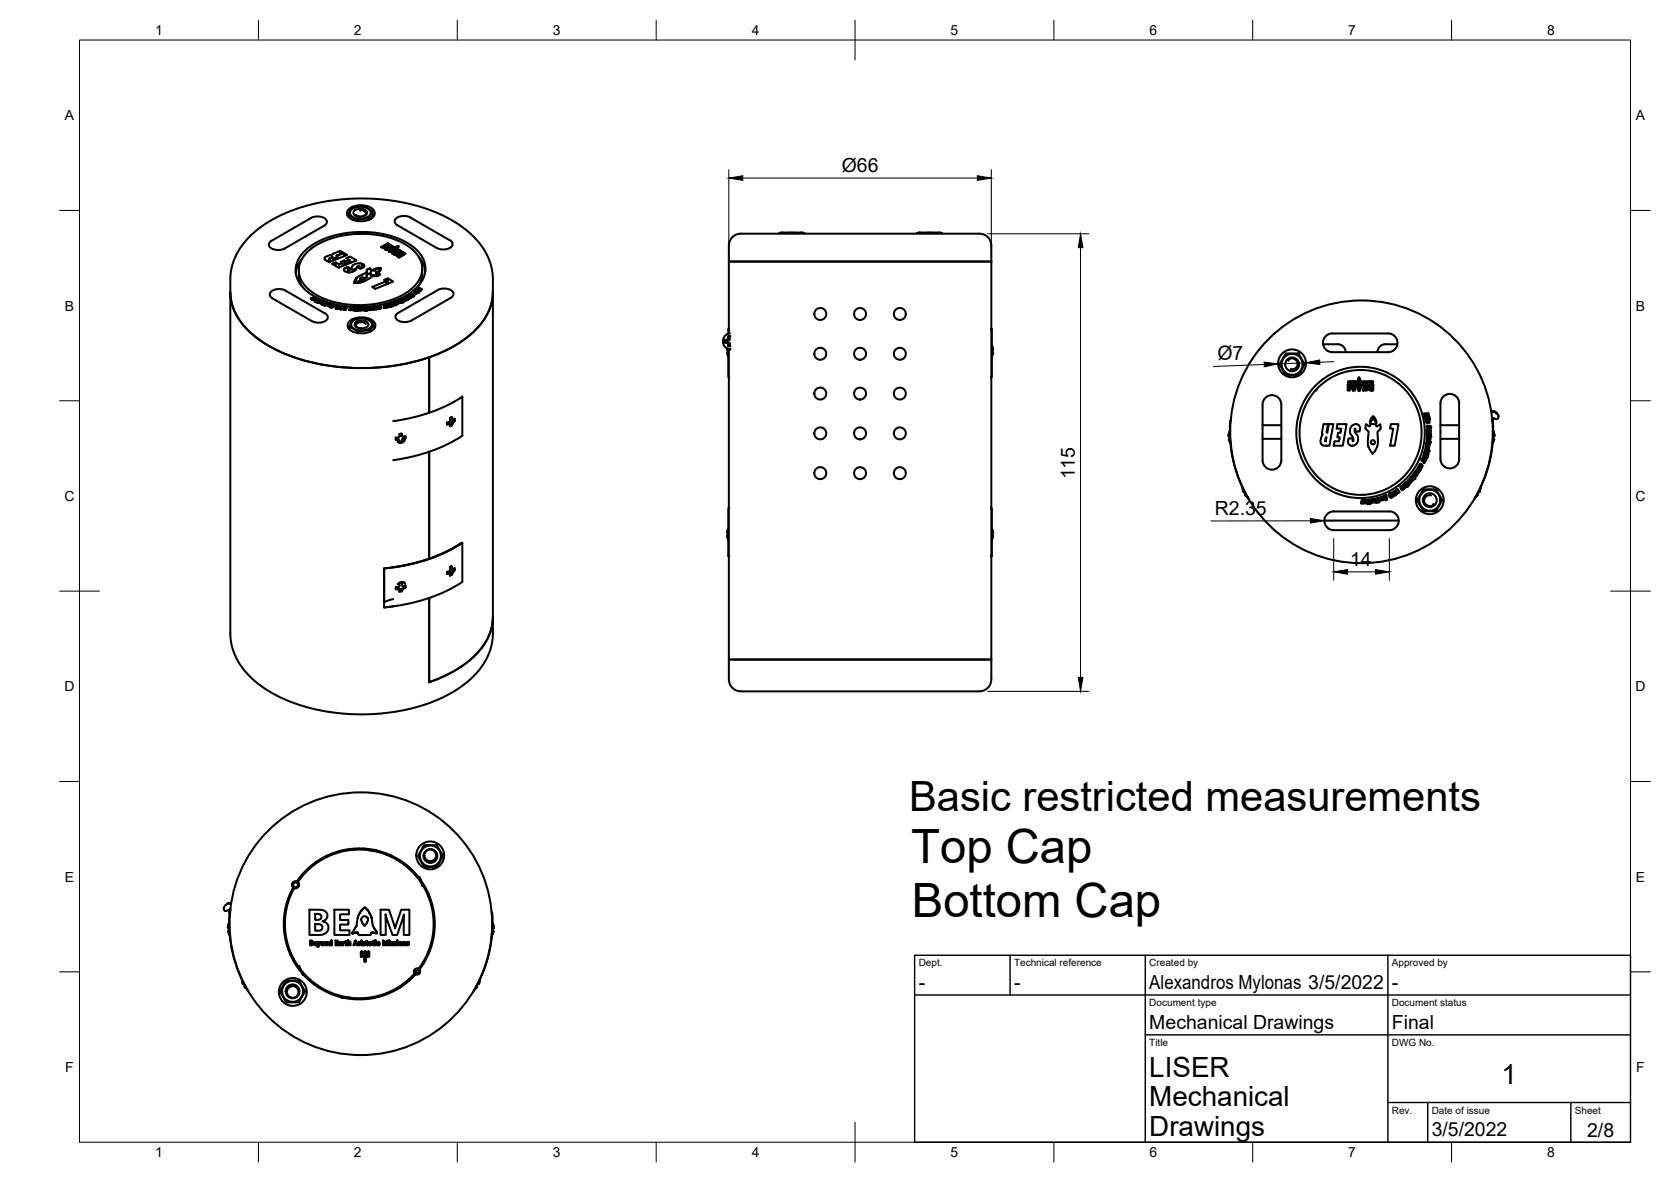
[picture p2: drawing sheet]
<svg xmlns="http://www.w3.org/2000/svg" width="420mm" height="297mm" viewBox="0 0 420 297" stroke-linecap="round" stroke-linejoin="round" font-family="sans-serif">
<!-- layer: Visible -->
<g fill="none" stroke="#000" stroke-width=".51">
<path d="M62.9 59.3l3.1-2.5 2.8-1.8 4.4-2 3.7-1.3 4.8-1 4.6-.6 3.8-.2 5.5 .2 4.5 .6 4.8 1 3.8 1.3 3.8 1.7 3.3 2.1 2.9 2.3 2.4 2.7 1.6 2.7a13.8 13.8 0 0 1 1.2 5.7v89.3l-.2 2.2-.7 2.4-1.1 2.3-1.5 2.1-3.3 3.2-2.1 1.5-2.5 1.5-5.2 2.2-6 1.6-6.9 .9-5.8 .1-6.9-.8-4.8-1-3.7-1.3-3.8-1.7-3.4-2.1-2.9-2.3-2.3-2.7-1.7-3-1-2.9-.2-2.2v-90.1l.5-2.8 .9-2.3 1.5-2.5zM81.5 56.7l-9.9 5.7a3.2 3.2 0 0 1-3.9-.6 1.03 1.03 0 0 1 .6-1.3M81.5 56.7a1.02 1.02 0 0 0 .7-1 1.02 1.02 0 0 0-.7-.9l-1.1-.4-1.7 .2-10.4 5.9M87.5 54.1v.3M87.5 54l-.1 .2M87.8 52.5a4.9 4.9 0 0 1 6.2 .4 1.72 1.72 0 0 1-1.4 2.4 4.7 4.7 0 0 1-5.2-1.1 1.32 1.32 0 0 1 .4-1.7zM88.3 52.4l1.9-.5a3.6 3.6 0 0 1 3.4 1.3l-.4 .7a1.04 1.04 0 0 1-1.4 1.1h-.5a1.95 1.95 0 0 1-2 0l-1.5-.8a.52 .52 0 0 1 0-.9zM88.3 52.7a3.6 3.6 0 0 1 4.8 .4 1.58 1.58 0 0 1-1.7 1.8h-1.7a1.58 1.58 0 0 1-1.7-1.8zM89 53a2.28 2.28 0 0 1 3.3 .3 1.51 1.51 0 0 1-2 1.2 1.33 1.33 0 0 1-1.4-1.2zM89.5 54.1l.6 .3M89.7 55.4v.1M90.3 58.8h.1"/>
<path d="M90.6 53v-.3h.2l.9 .4 .3 .4-.2 .5-1.1 .4h-.7l-.5-.3M90.6 52.7l.9 .2 .5 .5M92.8 54.9v.3M93.6 53.1v1.2l-.2 .6M93.6 53.7l.5 .5M195.9 58.6l.6-.2h5.2l.6 .2M197.5 58.6v.1M200.7 58.6v.1M202.3 58.6l-5.9-.1-.5 .2M202.3 58.6v.1M230.5 58.6l.6-.2h5.2l.6 .2M230.5 58.6l5.9-.1 .5 .2"/>
<path d="M230.5 58.6v.1M232.1 58.6v.1M235.3 58.6v.1M246.3 58.7h-59a3.9 3.9 0 0 0-3.7 1.7l-.3 1.3-.2 22.2M246.3 58.7a2.99 2.99 0 0 1 3 3v21M57.9 73.4a14.3 14.3 0 0 0 5.8 10.8 42 42 0 0 0 24.6 8.2 47.9 47.9 0 0 0 26.8-6 18 18 0 0 0 8.4-10l.4-3a14.8 14.8 0 0 1-6.6 11.5 44.2 44.2 0 0 1-26 7.6 46.9 46.9 0 0 1-25.1-6.4 16.5 16.5 0 0 1-8.2-11.4zM68.5 75l9.9 5.7a3.2 3.2 0 0 0 4-.6 1.03 1.03 0 0 0-.6-1.3M68.5 75a1.02 1.02 0 0 1-.7-1 1.02 1.02 0 0 1 .7-1l1.1-.3 1.7 .1 10.4 6M75.1 67.9v1.2a5.4 5.4 0 0 0 .8 2.9M76 65l-1.1 1.6-.5 1.9M76.5 63.1l1.8-1.4 1.8-1 2.1-1 2.7-.7 5.2-.7h2.7l3.3 .5 2.5 .6 2.1 .8 2.1 1.1 1.4 1 1.4 1.4 .8 1.4 .5 1.7v1.7l-.8 2.1-1.5 1.8-2.1 1.6-2.7 1.4-3.3 1.1-3.9 .6h-4l-3.4-.4-3.2-.9-2.6-1.1-2.5-1.7-1.6-1.9-.8-1.9-.1-2.1 .6-1.9zM77.1 63.5l1.7-1.4 1.6-1 2-.9 2.8-.8 4.9-.6h2.9l2.5 .3 4.3 1.3 2.4 1.2 1.5 1.1 1.1 1.1 1 1.7 .4 1.5-.1 1.5-.8 1.9-1.5 1.9-2.4 1.7-2.5 1.2-2.8 .8-2.9 .5-3.6 .2-3.7-.4-3.2-.8-2.8-1.2-2.4-1.6-1.4-1.7-.8-1.9-.2-1.6 .5-1.8z"/>
<path d="M78.2 75l.6-.2 .2 .1-.5 .2 .5-.2 .3 .1-.8 .3zM78.5 75.1v.2M78.8 74.8v.2M78.8 75.4l.5-.3 .5 .2-.6 .3zM79 74.9v.2M79.1 75.4v.2M79.2 75.4l.3-.1v.2M79.2 75.8l.9-.4 .2 .1-.8 .4zM79.2 75.8h.1M79.4 75.7v.2M79.5 75.8v.1M79.5 75.3l-.3 .3"/>
<path d="M79.6 76.1l.7-.4v-.1l.4 .1-.5 .4zM79.8 75.3v.1M79.8 76v.1M80 75.9v.2M80.1 75.4v.2M80.2 75.4v.2M80.2 75.8v.3M80.3 75.7v.3M80.5 76.1l.3-.3 .6 .2-.1 .1h-.5l.3 .1-.2 .1-.4-.1zM80.8 75.9v.4M80.9 76.5l.8-.4h.2l-.7 .5zM80.9 76.5h.1"/>
<path d="M81 76h.1M81 76l.1 .2M81 76.5v.1M81.1 76l-.1 .2M81.2 76.5v.1M81.3 76.7l.8-.5 .4 .2-.4 .3zM81.3 75.9v.2M81.7 76.1v.2M81.8 76.1v.1M81.9 76.6l.3-.2zM81.9 76.6v.1M82.1 76.2v.2"/>
<path d="M82.2 76.4v.3M82.5 76.4h.1M82.6 76.5h.5l.2 .2-.8 .3-.1-.2zM82.7 76.5v.5M82.8 65l.9-.3-.9 .2v1M82.8 65.4l-.5 .2M82.9 76.7h.1M82.9 76.7v.1M82.9 76.5v.2M83 76.6v.2M83.1 77l.4-.4 .3 .1-.2 .2 .5-.1-.7 .5-.4-.1zM83.3 77.1h.1z"/>
<path d="M83.3 77.1v.2M83.4 77.1v.2M83.5 64.1l-1.6 .4-.3 .6 1.2 .8 4.5-1.8-.8-.5v.8M83.6 76.9v.3M83.7 64.7v.8M83.8 76.8v.3M83.9 76.7v.3M84.3 77.3l.4-.4 .3 .1-.4 .3 .4-.3h.3l-.6 .6h-.3zM84.4 77.5v.1M84.5 77.5v.1M84.6 64.7l-.9 .3M84.6 64.3v.8"/>
<path d="M84.6 77.3v.3M84.7 76.9v.3M85 77v.3M85.1 77.6h.1M85.2 77.4v.2M85.3 66.4l-.9-.5v1M85.3 77.2h.5l-.3 .4-.5 .1 .4-.5zM85.3 77.2h.1M85.4 77.2v.4M85.5 63.8v-.7l.8 .4-1.7 .7 .2 .1M85.5 63.1l-1.9 .8-.1 .8M85.5 77.5h.1"/>
<path d="M85.6 77.6v.2M85.7 77.6v.2M85.8 77.7v.1M86 77.2h.3l-.4 .6h-.3zM86 77.2v.3M86.1 77.7l.6-.5 .1 .2 .4-.1-.2 .5zM86.1 66.1l-.8 .3v.8M86.4 77.7v.1M86.5 63.6l-1.7 .7v.8M86.6 65.5l-.9 .3 .4 .3v.8M86.6 77.3v.5M86.7 77.3v.5"/>
<path d="M86.8 77.4v.4M86.9 77.3v.5M87 65.7l-.4-.2v1.2M87.1 77.3v.3M87.1 64.9l.9-.4 1.6 .9-4.4 1.9-1.7-1 .9-.4M87.1 64.9l.8 .4v.8M87.3 65.6v.8M87.4 65.5l-.4 .2v.8M87.4 67.1l-.8 .4v.5M87.4 68.3l-.2 .1M87.8 65.4l-.4 .1v.9M87.9 65.8l.5 .1"/>
<path d="M87.9 65.3l-.1 .9M88 77.4h.2l-.2 .4 .3-.4h.3l-.3 .5-.6-.1zM88 77.4v.5M88.1 77.8v.1M88.2 77.4v.1M88.3 77.4v.5M88.7 77.6l.4-.1 .2 .1-.2 .3-.4 .1-.2-.1zM88.8 77.9v.1M89 77.6l-.2 .3zM89 77.6v.4M89.3 78v.1M89.5 77.5h.3l-.3 .6h-.2z"/>
<path d="M89.5 77.5v.6M89.6 69.9l-.6 1.2M89.6 71.1h.1M89.6 69.9v1.2M89.6 69.9h.1M89.6 67.5l-.9 .4-.2 .5M89.6 77.5v.3M89.9 78v.1M89.9 77.6h.4l-.1 .4-.4 .1 .2-.4zM90 77.7v.4M90.2 77.9v.1M90.4 66.8l-.6 .3 .8 .4 .9-.4 .1-.3-.2-.4-.4-.1v1.1"/>
<path d="M90.5 77.6h.1M90.5 77.9h.1M90.5 77.5h.6l-.3 .4h.3l-.6 .1zM90.5 77.8v.2M90.6 77.6v.4M90.6 70v1M90.7 70.2l.2 .1M90.8 77.9v.1M90.8 77.5v.3M90.8 77.7l.1 .1zM90.8 67.4h-.4v-.6h-.3l-.4 .3-.1 .6-.3 .3-1.3 .5-1.3-.4-.2-.2 .1-.4M90.9 70.9v-.6l.7-.2-.2-.3-.4-.1-.4 .2 .1 1.1"/>
<path d="M91 77.8v.2M91 77.5v.3M91 66.3l-1-.1-.8 .2-.6 .4-.2 .7-.6 .4-.1-.1 .5-.3-.8-.4v1.2l.3 .2v-.7M91.4 77.5h.2v.4l.1-.4h.2l-.1 .5-.6-.1zM91.4 77.5v.5M91.4 66.5v.6M91.5 77.5v.5M91.5 77.8v.2M91.7 77.5v.5M92.1 78v.1M92.1 77.5l.3-.1-.1 .6-.3 .1zM92.2 68.2v1.4l-.6 .4v.7"/>
<path d="M92.2 78v.1M92.3 78v.1M92.6 77.5l.3-.1v.4v-.4h.3v.4v-.4l.3-.1v.6h-.9zM92.8 77.7v.2M93.2 77.7v.2M93.2 67.9l-.1-.5-.9 .4v.7l-2.6 1.4v1.2l1-.6M93.2 69.1l-.2-.4-.8 .3v.2M93.4 77.3v.6M93.5 77.3v.2M93.6 77.4l.6-.1 .1 .1-.3 .2 .3 .1-.5 .1zM93.6 77.4v.1M93.8 77.3v.5"/>
<path d="M94 67.7l.8-.3h1l-.2 .6-.5 .4-.1-.1 .4-.7zM94 77.5h.1M94 77.5v.3M94 77.3v.5M94.4 77.2l.7-.1-.2 .3 .2 .3-.7 .1 .2-.3zM94.6 68.7v.7M94.6 77.5v.3M94.7 77.2v.5M94.9 77.4v.3M95.3 77.1h.4l.1 .4-.5 .1-.1-.2 .3-.2-.3 .1zM95.4 67.7v.5M95.4 77.4v.2"/>
<path d="M95.5 69l-.6 .4h-1.2l-2.3 1.4-1.5 .3h-.9v-.1M95.5 68.9l-.9-.1 .1-.4-.7-.4-.8-.1 .1 1.3h.7l.4 .2M95.5 77.4h.1M95.5 77.4v.2M95.5 77.2v.1M96.5 76.7l.3-.1 .3 .7-.6 .1zM96.5 76.7v.7M96.8 76.6v.7v-.6M96.9 61.4l-1.1 .7 .4 .2 1-.3-.5 .6 .4 .3 1.1-.6-.1-.2-.1 .2M97 76.8l.4-.1 .2 .4-.2 .3zM97.1 70.7l-3.5 1.4 .8 .5 4.4-1.9-1.3-.7 .1 1.3M97.1 70.7v.8"/>
<path d="M97.2 61.6l-.7 .4v.2v-.2l.9-.2 .3 .1-.5 .6 .8-.4M97.2 61.6l-.3-.2v.3M97.2 62v.8M97.3 77.1v.1M97.4 61.3h.1M97.4 61.2v.1M97.5 70l-.9 .3 .5 .4v.8M97.5 71.2l-.4 .1M97.6 76.6l.2-.1 .3 .7h-.3zM97.6 77v.2M97.7 61.4l.2 .1h-.2M97.7 76.5v.3"/>
<path d="M97.7 61.5h.1M97.8 61.6l.2-.1zM97.8 63l-.1 .3 1-.2M97.8 61.4v.1M97.8 77.1v.1M97.9 61.6h.1M98 76.4h.3l.2 .7h-.2zM98 77.1v.1M98 61.5v.1M98.1 63l.2 .1M98.1 61.6v.1M98.3 61.7l-.1 .1 .1-.1"/>
<path d="M98.4 61.8v.1M98.4 61.9h.2l-.4-.1 .2 .2M98.4 76.3h.3l.2 .6h-.2zM98.4 63.3l.2-.4-.5 .1v.3M98.4 63.1l-.1 .2M98.5 61.9l-.1 .1M98.5 62.4l-.2-.1-.5 .6v.4M98.6 62.9v.3M98.7 62.8h.1M98.7 62h.1l-.1 .1M98.7 62.4h-.2v.5M98.7 62.2l.2-.1z"/>
<path d="M98.7 76.8v.1M98.7 62.8v.3M98.8 62v.1M98.9 62.2l.2-.1zM98.9 76.8v.1M98.9 76.2l.4-.2 .4 .7-.6-.1zM99.2 62.3h.1M99.1 62.3h.1M99.1 76.2l.2 .3zM99.1 76.1v.5M99.2 62.4l.2-.1zM99.2 63.8l-.5-.2v.2"/>
<path d="M99.2 62.9v.1M99.3 63.3l-.3 .1 .4 .3v.3M99.3 76v.4M99.3 76.5v.1M99.4 63l-.7 .1M99.4 62.9l-.7-.5v.8M99.4 62.4h.1h-.1M99.4 63.7l-.2 .1v.2M99.5 62.5l.1-.1zM99.5 76l.5-.2v.4l.3-.1v.2l-.5 .1zM99.5 62.6l.2-.1zM99.6 75.9v.2"/>
<path d="M99.6 63.5l-.3-.2v.3M99.7 62l-.2 .1 .3-.2-.1 .2M99.7 62.1l.5-.2zM99.7 63.3v-.3l.7 .4-1.1 .7-.8-.4 .2-.1M99.7 63l-.2 .1 .4 .3v.3M99.8 62.6l-.1 .1 .2-.1-.1 .1M99.9 76v.4v-.4M99.9 63.4l-.3 .1v.3M99.9 76.1v.3M100 62.8h.2zM100 76.2v.2M100 62.8v.1"/>
<path d="M100.1 64.3l.4-.1v.4M100.1 64.3l.2 .2M100.1 64.3v.3M100.1 62.1l-.3 .2 .3-.1M100.1 62.9l.2-.1zM100.1 75.7l.3-.1 .3 .4-.3-.4 .2-.1 .4 .5-.5 .1zM100.2 63l.2-.1zM100.2 64.1h-.3l-.2 .2 .6 .4 1.2-.6M100.2 75.7v.1M100.4 75.6v.4M100.5 64v.3l-.2 .2v.2M100.5 63.2h.2"/>
<path d="M100.6 63.2h.1M100.6 75.5v.3M100.7 63.1v.1M100.7 76v.1M100.7 63.1h.1M100.7 63.1l-.2 .1M100.8 75.4l.2-.1 .5 .6-.3 .1zM100.8 63.3l.2-.1-.1 .1M100.8 63.3h.1M100.9 75.4v.1M100.9 63.3h.1M101 63.3h.1"/>
<path d="M101 75.3v.4M101 64.3v-.3l-.5-.1 .2 .6M101 64l-.3 .2M101.1 63.4h.1M101.1 63.3v.2v-.2M101.1 75.3l.5-.2 .2 .1-.1 .2 .3 .1-.5 .1zM101.2 63.4l.2 .1h-.2M101.2 75.9v.1M101.3 63.5h.1M101.3 75.2v.2M101.4 75.8v.2M101.5 64l-1-.3-.3 .1v.4"/>
<path d="M101.5 63.6v.1M101.5 63.7h.1M101.5 75.1v.5M101.6 75.3l-.1-.1 .1 .4M101.6 63.5l-.3 .1 .4 .1h-.2M101.6 63.5l-.1 .2M101.7 63.8v.1M101.7 75.4v.2M101.7 75.5v.1M101.8 63.8l-.1 .1M101.8 74.9h.3l.5 .3-.2 .3-.2-.1zM101.9 63.8h-.1"/>
<path d="M101.9 63.8l-.2 .1M102.1 74.9v.2M102.2 75.3h.1M102.2 74.7l.3-.1 .1 .2-.1-.3h.1l.4 .6h-.2zM102.4 75.1v.3M102.5 74.7v.2M102.6 74.5v.5M102.7 74.4l.5-.2 .4 .4-.2 .1-.4-.3 .4 .3-.2 .2zM102.7 74.6v.5M102.7 74.4v.1M103 74.4v.3M103.1 74.2v.3"/>
<path d="M103.4 73.9h.4l-.2 .1 .4 .1 .2 .2-.4 .2 .2-.2-.6-.1zM103.6 74v.3M103.8 74.3v.2M103.9 74.3v.2M104 74.3v.2M104.1 73.3l.4-.1 .4 .4-.4 .2-.2-.2 .2-.1-.1-.1-.2 .2zM104.4 73.4v.1M104.4 73.6v.1M104.5 73l.1-.1 .6 .2 .2 .3-.2 .1zM104.5 73.5v.3M104.6 73.5l.1 .3zM104.6 72.9v.2"/>
<path d="M104.8 72.7l1 .4-.2 .1zM104.9 73.3h.1M105.1 73.5h.1M105.1 72.4l.2-.1 .8 .4-.2 .1-.6-.3-.2 .1zM105.1 73.4v.1M105.2 72.3v.2M105.3 73.2v.3M105.4 64.7l1 1.6 .5 1.8M106.2 67.5v1.2a5.8 5.8 0 0 1-.9 3M113.1 60.4l-9.9-5.7a3.2 3.2 0 0 0-3.9 .6 1.03 1.03 0 0 0 .6 1.3l9.9 5.7M113.1 60.4a1.02 1.02 0 0 1 .7 .9 1.02 1.02 0 0 1-.7 1l-1.6 .4-1.7-.4M113.3 74.9l-9.9 5.7"/>
<path d="M113.4 74.8a1.02 1.02 0 0 0 .6-.9 1.02 1.02 0 0 0-.6-1l-1.1-.4a3.4 3.4 0 0 0-2.3 .4l-9.9 5.7a1.02 1.02 0 0 0-.7 1 1.02 1.02 0 0 0 .7 .9l1.7 .4 1.6-.4M183.3 65.7h66M87.8 82.1v.6M87.9 81.9l-.3 .5M87.9 80.7a4.9 4.9 0 0 1 6.3 .4 1.72 1.72 0 0 1-1.5 2.4 4.7 4.7 0 0 1-5.1-1.1 1.32 1.32 0 0 1 .3-1.7zM88.6 80.4l1.9-.4a3.6 3.6 0 0 1 3.4 1.3l-.4 .7a1.07 1.07 0 0 1-1.4 1l-.5 .1a1.95 1.95 0 0 1-2 0l-1.5-.8a.52 .52 0 0 1 0-.9zM88.6 80.8a3.6 3.6 0 0 1 4.8 .3 1.58 1.58 0 0 1-1.6 1.9h-1.8a1.58 1.58 0 0 1-1.6-1.9zM89.3 81.1a2.28 2.28 0 0 1 3.3 .3 1.51 1.51 0 0 1-2 1.1 1.33 1.33 0 0 1-1.4-1.1zM89.6 81.3l-.2 .4M90.1 83.4v.3M92 81.4l-1-.4h-.7l-.7 .4-.2 .4 .3 .4 1.2 .3M93.1 83v.3"/>
<path d="M94 81.2v1.2l-.3 .5M94 82l.2 .4M107.9 89.8v13.9M116.1 99.6l.1 9.9a41 41 0 0 1-17.3 6.1M116.3 99.7a41.3 41.3 0 0 1-17.4 6.1M182.3 85.4v.7h.4M182.3 86.1l.8-.1 .4 .3M182.3 85.4l.6 .1M182.7 85.4h-.4M182.8 88.6l.3 .9M182.8 87.9h.2v.7h-.2M182.9 87.6l-.1 .3"/>
<path d="M182.9 85.5v.5M182.9 85.3l-.2 .1 .4 .1M182.9 85.3l.5 .1M183 86.5h.5M183.1 89.5v.1M183.1 86.5v.5h.6M183.1 85l.4 .1M183.1 85l-.2 .3M183.1 86l-.4 .1 .2 .1M183.1 87.7v7h.2l-.2 45 .1-12h.2M183.2 84.5l.3 .3M183.2 84.5l-.1 .5"/>
<path d="M183.2 87.7v7h.2M183.4 82.7h-.2v1.1M183.4 86.2h-.5l.2 .3M183.5 85.2l-.6 .3M183.5 86.8l-.4 .2M183.5 83.8l-.8 .3-.5 .5-.4 .6v.8l.6 1.2 1.2 .6M183.7 84.5h-.5M249.1 94.7h.2l.1-12-.1 12M249.1 82.7h.2M249.3 94.7v33M249.4 86.8l.1 .2M249.5 87l.1 .9a.47 .47 0 0 0 .1 .8l-.3 .9"/>
<path d="M323.3 88.8h2.7a1.15 1.15 0 0 1 1.1 1.1l.7 1.3a1.07 1.07 0 0 1-.4 1.4l-.7 1.3a1.18 1.18 0 0 1-1.5 .4h-1.5a1.12 1.12 0 0 1-1-1l-.8-1.4a1.13 1.13 0 0 1 .4-1.4zM324 90.7l-.2-.2 .3-.2 .9-.2 .8 .3 .4 .8v.8l-.4 .6-.7 .2h-.6M326.1 92.2l-.5 .4-1 .2M330.6 97.1l1.5-1.4 1.9-1.3 2.6-1.3 3.2-.8 3.6-.1a16.5 16.5 0 0 1 14.8 17.7 16.5 16.5 0 0 1-17.3 15.2l-2.2-.3-2.2-.7-2.4-1.1-1.8-1.2-1.9-1.8-1.5-1.8-1.2-2.1-.8-2-.7-2.4-.2-2.2v-1.7l.3-2.5 .7-2.4 .9-2.2 1.4-2.1zM331 97.8l1.7-1.5a14.9 14.9 0 0 1 8.4-3.3h2.4l2.8 .6 2.6 1 2.4 1.5 2 1.8 1.6 2 1.1 2.2 .9 2.4 .5 2.4v2.9l-.5 3.2-.9 2.2-1.5 2.7-1.6 1.9-2 1.7-2.1 1.3-3 1.1-2.5 .4h-2.1l-3.1-.5-2-.7-2.3-1.2-2.2-1.8-1.9-2.1-1.4-2.5-1-2.7-.5-2.5v-2.7l.4-2.5 .9-2.9 1.3-2.3 1.4-1.9 .2 .1zM332.7 86.5h3.6a2 2 0 0 1 2 2M335 83.8h14a2.36 2.36 0 0 1 2.4 2.3 2.36 2.36 0 0 1-2.4 2.4h-14M335 83.8a2.36 2.36 0 0 0-2.3 2.3 2.36 2.36 0 0 0 2.3 2.4M338.9 96.5h.3l.1 1.1 .4-1.1 .3 .1 .4 1v-1l.3-.1v1.3a.23 .23 0 0 1 0 .3 .23 .23 0 0 1-.3 .1h-.2l-.4-1.1-.4 1.1h-.5zM338.9 95.9l.1 .2zM339.1 95.9l.1 .1 .1-.1v.2zM339.6 95.9v.2z"/>
<path d="M339.9 95.9h.1v.2zM340.3 95.9l.3-.1v.4l-.2-.2-.1 .1zM340.8 95.9l.1 .2zM340.9 96.7h.4l.1-.2 1.1 .1-.7 1.7-.4-.4zM341 95.9l.1 .3zM341.2 95.8v.3zM341.4 96h.1M341.5 95.1v.4zM341.6 95.8l.1 .3zM341.7 94.8v.7zM341.7 95.9l.1 .2zM341.9 95.1l.1 .4z"/>
<path d="M341.9 95.9l.1 .2zM342.1 95.9v.2zM342.6 95.9h.2v.2zM342.7 96.5h1v1.7h-1v-.3l.6-.1v-.3h-.5v-.3h.5v-.4h-.3a.21 .21 0 0 1-.3 0 .21 .21 0 0 1 0-.3zM342.9 95.8l.1 .3zM343.1 95.9v.2zM343.5 95.8l.1 .1v.3zM344 96h.1M344.1 95.9l.1 .1 .1-.1v.2zM344.2 96.7l.3-.2 .8 .1v1.2a.52 .52 0 0 1-.4 .5 .52 .52 0 0 1-.5-.2l-.2-.5a.23 .23 0 0 0 .1-.2 .23 .23 0 0 0-.2-.2zM344.5 96h.1M344.5 96.9l.4-.1v.4h-.4z"/>
<path d="M344.6 97.6l.3-.1v.4l-.3-.1zM344.7 95.8l.1 .2v-.2l.2 .2-.4 .1zM345.1 95.9h.1v.3zM345.2 96.1h.1M348.3 86.5h3M348.4 86.5a2 2 0 0 0-2 2M99.5 110.5h.1M99.5 110v.5M99.5 110.5l.6 .1M100 110l-.2 .5M100 110.4l.1 .2M100.1 110.6h.3"/>
<path d="M100.3 110.5l.2 .3M100.4 110.7v.1M100.4 109.1v.5M100.4 110.8v.3l.7-.1M100.4 109.6l-.3 .4h-.6M101 111h.1M101 109.4l.1 .1M101 110.6l.1 .1M101.1 109v.5M101.1 109l-.7 .1M101.1 109.5l-.7 .2M101.1 109.5l.2 .2"/>
<path d="M101.1 109.6l.1 .1M101.1 110.3l.1 .2M101.2 110.5l-.1 .5M101.4 110.2l.1 .1M101.5 110.3l-.2 .2M101.7 109.7l.2 .4M101.8 110.6l-.3 .4-.7 .3-.8-.3M102 110.1l-.5 .2M102 109.6l-.7 .1M102 109.6v.5M107.9 113.5v26.9M112.6 106.1l-.1 .5"/>
<path d="M112.9 106.4l.3 .2M112.9 106l-.5 .2v.5l.5-.1-.2-.2M112.9 106.6h.3M113.2 106.6l-.1 .5 .5-.2-.1-.2M113.5 106.3l.3 .2-.2 .4M113.5 107l-.3 .1M113.5 105.4l.4 .1M113.5 106.1l.4 .2M113.6 104.8a.75 .75 0 0 0-.4 1.1l-.3 .1M113.6 104.8l.2 .5M113.7 105.3l-.2-.1-.3 .2M113.8 105.3l.3 .2"/>
<path d="M114.1 105.5l.2-.3v.6M114.1 106.1l-.3 .4M114.1 105.7h.1M114.1 105.4l.2 .4M114.3 105.8l-.2 .3-.3-.3M309.1 108.7h.1M309.1 108.7a.55 .55 0 0 0 0 .9l.1 .7-.2 .1 .4 1M309.2 108.3l-.1 .4M309.5 105.7h-.2a33 33 0 0 0 4.8 19.8M317.5 110.3h4.7M317.5 106.9h4.7M318 100.2a2.36 2.36 0 0 1 2.6-.8 2.36 2.36 0 0 1 1.6 2.3v14a2.36 2.36 0 0 1-2.4 2.3 2.36 2.36 0 0 1-2.3-2.3v-14z"/>
<path d="M332.8 106.6h1.1l-.3 1.9 .1 .2 .4-2.1h1.2l-1 5.4h-1.5l-.5-.3-.3-.6 .3-1.3a.74 .74 0 0 0 .1-1.1zM333.4 109.9h.1l-.2 1-.1-.2zM336.3 106.6h2.3l-1 5.4h-2.3l.2-1.1h1.2l.2-1h-.6l.1-1.1h.7l.1-1-1.1-.1zM339.9 107l.8-.4h.4l.6 .3 .3 .6-.2 .9h-1.1l.1-.7-.2 .1v.6l.8 1.1 .1 .9-.4 1-.8 .6-.9-.1-.4-.6 .1-1.1h1.1l-.1 .7 .2-.1v-.7l-.7-1-.2-.6a1.69 1.69 0 0 1 .5-1.5zM343.5 106.6l.8 .6 .3-.5 .3-.1h.9l.4 .6 .9-.5 .1 1-.8 .8v3.5l-.6 1.2-.6 .8-1.2-1.9-.1-1.2 .2-2.4-.8-.9zM345 104.8a.28 .28 0 0 1 .3-.2 .28 .28 0 0 1 .2 .2l.6 1-.1 .5-.7-1.1-.8 1.1 .1-.7zM349.7 106.6h1.9l-.9 5.4h-1.2l.8-4.3h-.8zM354.8 119.8l.1-.1 .6 .7-.3 .4-.6-.7 .2-.2 .4 .6zM355.2 119.3l.7 .8-.1 .3-.7-.8zM355.9 118.4l.6 .7-.6 .7-.5-.6 .1-.2 .5 .5-.4-.5 .1-.3 .5 .5-.5-.5zM356.2 118l.3-.1 .1 .6 .1-.2a.28 .28 0 0 1 0 .5 .28 .28 0 0 1-.4-.3l-.3-.2zM356.4 118.2v.1z"/>
<path d="M356.7 117.1l.3 .5 .4 .1-.3 .6-.3-.5-.4-.1 .1-.3 .2 .1zM357 116.6l.7 .3-.2 .5-.4-.1 .2-.3-.1-.1-.1 .3-.2-.2zM357.3 115.3l1.1 .5-.3 .6-.9-.9zM357.4 117.1l.1 .1zM357.7 115l.8 .2 .1 .5-.6-.4-.2 .1zM357.9 114.4l.9 .5 .1 .2-1.1-.5zM358 103.9l1.2-.1v.3l-.9 .1 .1 .2h-.3zM358.1 113.9l1 .6-.1 .3-1-.6zM358.2 104.5h1.2v.3h-1.1zM358.2 113.5l1 .6-.1 .1-1-.5zM358.3 105.1l.8-.1 .5 .2v.3l-1.2-.1zM358.4 112.7l1.1 .5-.1 .3-.2-.1-.3 .2-.4-.2z"/>
<path d="M358.5 105.8l.7-.1 .3 .5-.4 .1-.1-.4h-.2l.1 .4h-.1zM358.5 112.1l.3-.1 .3 .5 .1-.3 .1 .5-.8-.1zM358.5 113.1l.5 .2zM358.7 111.2l.9 .2-.2 .6-.8-.3v-.2l.7 .2-.7-.3zM358.7 110.7l1 .3 .1 .3-1.1-.3zM358.8 107h.3v.3h-.2h.2l.5-.3 .3 .3-.1 .3h-.3l.1-.3-.4 .3-.3-.1zM358.8 112.3l.1 .1zM358.8 108.6l.4-.1 .6 .4 .1 .2-.9 .1-.2-.5 .4 .2zM358.8 109.4h.9l.2 .4-.8-.2-.1 .2zM358.8 110l.3-.1 .3 .4v-.3l.2 .1v.5h-.8zM358.8 107.8l.9 .1v.3l-.7-.1 .7 .1v.3l-.9-.1zM359 110.2l.2 .1z"/>
<path d="M359.1 105.9l.1 .1zM362.2 110.3h4.7M362.2 106.9h4.7M366.9 101.4v14M366.9 101.3a2.36 2.36 0 0 0-2.4-2.3 2.36 2.36 0 0 0-2.3 2.4v14a2.36 2.36 0 0 0 2.3 2.3 2.36 2.36 0 0 0 2.4-2.3M374.9 103.3l.6 .2M374.9 103.4l.6 .2M375.2 105h.1M375.2 105.1h.1M375.2 105.3h.3zM375.2 105.5l.2 .2h-.2M375.3 105h.1"/>
<path d="M375.3 105.1l.2 .2M375.3 105v.1M375.4 105.7a33 33 0 0 1-4.8 19.8M375.4 105.7h-.1M375.5 105.4h-.3M375.5 108.3l.1 .4M375.5 103.4l-.1 .2M375.5 103.3v.2M375.5 103.3h.2M375.6 108.7a.52 .52 0 0 1-.1 .9v.7h.2M375.7 103.4h-.1M375.7 103.4l.2 .1"/>
<path d="M375.7 103.3l.2 .2M375.7 103.4l-.3 .2M375.7 110.3l-.4 1.1M375.9 103.5l.4 .4M376.3 103.8v.1M376.4 103.8l.4 .8-.2 .6-.3 .1-1.2-.3M116.1 136.4a34.9 34.9 0 0 1-8.2 4M116.1 136.4l.1 9.8a42.9 42.9 0 0 1-19.6 6.5l2.3-.3M116.3 136.4a41.3 41.3 0 0 1-17.4 6.2M182.8 134.6l.3 .9M182.8 133.9h.2v.7h-.2M183.1 133l-.3 .9"/>
<path d="M183.1 135.5v.1M183.1 132.8v.2M183.4 139.7l-.1 31a3.6 3.6 0 0 0 4.4 3h58.6M249.1 127.7h.2v12h-.2M249.3 139.7v31a2.99 2.99 0 0 1-3 3M249.3 127.7v12M249.4 132.8l.1 .2M249.5 133v.1a.42 .42 0 0 1 .3 .4 .42 .42 0 0 1-.2 .4v.7l.1 .1-.3 .9M312.4 122.5l.1 .3a.56 .56 0 0 0 .4 .8l.3 .6a.52 .52 0 0 0 .5 .8l.1 .1M333 130.8h18.7M335.3 128.5h14M335.4 128.5a2.36 2.36 0 0 0-2.4 2.4 2.36 2.36 0 0 0 2.3 2.3h14a2.36 2.36 0 0 0 2.4-2.3 2.36 2.36 0 0 0-2.4-2.4"/>
<path d="M342.3 125.7h.4l-.1 .7 .1-.7h.3l-.2 .9-.6-.1zM343.2 125.8l.3-.2 .3 .1-.2 .8-.5-.1zM343.5 125.9l-.1 .4zM344 125.6l.3-.1-.1 1.1-.3 .1zM344.5 125.6h.4l.1 .7-.4 .4-.1-.4 .1-.5h-.2zM345.1 125.5l.5-.2 .2 .2-.3 .4h.3l-.1 .3h-.5zM345.5 125.6v.2zM346 125.2h.2l.1 1.1-.2 .1zM346.4 125.1l.5-.1 .2 .4-.1 .4-.4 .5zM346.8 125.3v.4zM347.2 124.9l.4-.1 .3 .1-.3 .5v.1l.3-.2-.1 .4h-.4zM347.6 125v.2z"/>
<path d="M348 124.6l.3-.1 .1 .5-.1-.5 .3-.1 .2 1.2-.6 .1zM348.4 125.2v.2zM349.2 124.1l.2-.1 .2 .7v-.3a.27 .27 0 0 1-.2-.3 .27 .27 0 0 1 .3-.2l.3 1-.1 .2-.5-.2zM349.9 123.8l.3-.1 .3 .7-.2 .4zM350.4 123.5l.3-.1 .3 1-.1 .2zM350.9 123.2l.3-.1 .1 .1 .1-.3 .5 .8-.2 .1-.1-.1-.2 .3-.1-.1-.2 .3zM352.1 122.4l.2-.1 .3 .6-.3-.7 .3-.1 .4 .8-.6 .2zM352.8 121.8l.3-.1 .3 .2 .1 .5-.2 .2-.3-.1-.2-.5zM353 122l.3 .4zM353.3 121.4l.2-.1 .5 .9-.1 .2h-.1zM353.7 121h.2l.5 .5-.1 .5-.5-.7-.1 .1zM354.2 120.5h.4v.6l.3-.3-.1 .5h-.3l-.4-.4z"/>
<path d="M354.4 120.7l.1 .1zM357.9 123h2.7a1.12 1.12 0 0 1 1.1 1l.7 1.3a1.01 1.01 0 0 1-.3 1.3l-.8 1.5a1.14 1.14 0 0 1-1.4 .4h-1.6a1.12 1.12 0 0 1-1-1.1l-.8-1.3a1.16 1.16 0 0 1 .4-1.4zM358.4 126.7l.6 .3M359.8 124.5l-.6-.1-.6 .3-.4 .6-.1 .7 .4 .8 .8 .4 .8-.1 .5-.3-.2-.2M371 125l-.1 .1M372.3 122.5l-.1 .3a.54 .54 0 0 1-.4 .8l-.4 .6a.52 .52 0 0 1-.4 .8h-.1M96.6 142.9v9.8M98.9 150.6l-2.3 .7M99.5 148.1h.1M99.5 147.5v.6M99.5 148.1l.9 .1M99.8 147.6a.97 .97 0 0 0 1.3 .4"/>
<path d="M100 148l.1 .1M100.3 148l.2 .4M100.4 148.3v.4l.7-.1M100.4 146.7a.63 .63 0 0 1-.1 .7 .63 .63 0 0 1-.8 .1M100.4 146.6l.7-.1v.6l-.1-.2M101 148.2l.1 .1M101 148.6h.1M101.1 148l-.3 .1M101.1 147.1l.2 .2M101.1 148.3v.3M101.1 147.9l.1 .2M101.1 147.2l.1 .1"/>
<path d="M101.2 146.3l.5 .2M101.3 147.3l.7-.2-.1 .5M101.4 147.7l.1 .2M101.5 147.9l-.4 .4M101.8 146.7l-.3-.4h-.6l-.9 .5M101.8 147.2l-.3 .5M101.9 147.2l-.3 .5M102 147.7l-.5 .2M107.9 140.4l-4.9 1.4-6.4 1.1M107.9 150.3v21.2M112.5 143.7l.2 .3M112.7 144l.2 .2"/>
<path d="M112.9 144l.3 .2M112.9 143.6l-.5 .1v.2v.3h.5M112.9 144.2h.3M113.2 144.2l-.1 .5 .5-.3M113.5 142.7l.2 .2M113.5 143.9l-.2 .1M113.5 142.2l-.3 .2M113.5 143.6l.4 .2M113.5 144.4h.1M113.5 142.9l.4 .2M113.6 142.4l-.5 .2 .1 .5-.3 .5M113.6 142.4l.2 .5"/>
<path d="M113.7 144.1l-.2-.2-.4 .3M113.8 142.9l.3 .2M113.8 144.1l-.2 .3M114 143.1l-.1 .2M114.1 143l.2-.2v.5M114.1 143.6l-.3 .5M114.2 143l-.2 .4M114.2 143.3h.1M114.3 143.3l-.2 .3-.3-.2M123.9 155.1a14.8 14.8 0 0 1-6.6 11.4 33.3 33.3 0 0 1-9.4 4.9M183.3 165.7h66M77.3 218.8l2.9-2.4 3-1.5 2.7-.9 3.7-.5 3.3 .2 3.2 .7 3.5 1.5 2.8 2 2.3 2.3 1.3 1.8 .2 .7 .1-.2 .4 .5 1.4 3.5 .8 3.7v3.9l-.5 2.9-1.1 3-1.9 3.3-1.1 .3-.2 .5 .1 .6-.5 .6-2 1.7-1.9 1.3-3.1 1.5-3.2 .8-4.1 .3-3.1-.4-3.5-1.2-3.2-1.8-3-2.6-1.3-1.5 .2-.1-.3-.6-.1 .1 .1 .4-.5-.7-1.8-3.6-1-3.5-.3-3.9 .6-4 .7-2.1 1-2 1-.4 .3-.3v-.7a.8 .8 0 0 1 .3-1.1z"/>
<path d="M106.6 212.4h2.8a1.12 1.12 0 0 1 1 1l.8 1.3a1.16 1.16 0 0 1-.4 1.5l-.8 1.3a1.14 1.14 0 0 1-1.4 .4h-1.5a1.12 1.12 0 0 1-1.1-1.1l-.7-1.3a1.01 1.01 0 0 1 .3-1.3zM109.6 214.6l.1 .3a1.39 1.39 0 0 1-1.6 1.5M56.3 228.1l.3 .8 1.1-.3M56.7 227.5l-.4 .6M57.3 233.2h.2l.1 .7-.2 .2M57.4 234.1l.3 .7M57.6 229h.2l-.1 .3M57.6 232l-.3 1.2M57.7 234.8v.1M57.7 234.9l.1 .1M57.7 229.3h.1M57.7 228.6v.1"/>
<path d="M57.7 229.3a33 33 0 0 0 4.8 19.9M57.8 229.2l-.1 .1M57.9 229h-.1M57.9 228.8l-.3 .2M57.9 228.7l-.3 .3M57.9 228.5l-.2 .1M57.9 228.5l-.3 .1h.1M57.9 228.6l-.4 .3M57.9 228.5h.1M58.1 226.9l-.5 .2-.2-.2-.6 .6M73.6 221.8l.5-.3h.6l1.4-1.8 1.6-1.7 2.7-2 3.3-1.6 3.3-.9 3.5-.3 4.1 .4 3.6 1.3 3.2 1.9 1.9 1.5 2.1 2.3 .1-.1 2.4 4.4 1.2 4.1 .2 3-.4 4.2-1.2 3.7-1.1 2.1-1.1 1.6 .1 .4-.1 .6-.4 .3h-.7l-2.7 2.5-2.9 1.8-3.5 1.3-2.8 .5-2.9 .1-3.7-.3v-.2l-3.4-1.1-2.6-1.4-3.8-3.2-1.4-1.9-1.7-3.2-1.2-3.4-.4-3.2 .2-4 .8-3.4 1.3-2.8a.94 .94 0 0 1-.1-1.2zM77.8 228.6h2.8l.9 .3 .7 .7 .1 .9a1.68 1.68 0 0 1-1.2 1l.8 .3 .4 .4 .2 1.2a2.54 2.54 0 0 1-3.1 1.6h-1.6z"/>
<path d="M78 236.4h.5l.1 .3a.22 .22 0 0 0-.2 .2 .22 .22 0 0 0 .3 .2l-.2 .4-.5 .1zM78.1 236.5l.3 .1-.1 .3h-.2zM78.1 237l.4 .1-.1 .3h-.3zM79 236.8l.4-.1 .2 .2v.3h-.5l.1 .2h.3v.2l-.5-.2zM79.2 236.9l.3 .1-.4 .1zM79.2 232.2h1.1l.5 .3 .2 .3-.1 .7-.6 .4h-1.1zM79.2 229.7h1l.5 .2 .1 .6-.2 .4-.4 .2-1 .1zM79.8 236.7h.1l.3 .7 .2-.7h.1l-.6 1.3-.1-.2 .3-.2zM81.8 236.7l.2 .2 .4-.1 .1 .8h-.2l-.1-.8-.2 .2v.6h-.2zM83 236.9h.3l-.2 .5-.2-.1zM83.3 236.3h.2v1.3l-.2-.2-.3 .2-.2-.2-.1-.4 .3-.3 .3 .1zM84.1 228.6h3.6v1.2h-2.2v1.4h2.1v1.2h-2.1v1.4h2.4v1.2h-3.8z"/>
<path d="M84.3 236.4h.6v.1h-.4v.4h.4v.2h-.4v.3h.4v.2h-.6zM85.2 236.8h.5l.1 .8-.6-.1v-.3l.4-.2-.4-.1zM86.1 236.7l.2 .2 .3-.1-.3 .2v.6h-.2zM86.9 236.5l.3 .2-.2 .2 .2 .7-.3-.1-.2-.7zM87.5 236.3h.2v.6l.2-.2 .2 .1 .1 .8h-.2l-.1-.8-.2 .2v.6h-.2zM89.3 236.4h.2l.4 1.2h-.2l-.1-.3-.4-.1-.1 .4h-.2zM89.4 236.6l.2 .5h-.4zM90.1 236.7l.2 .2 .3-.1-.3 .2v.6h-.2zM90.8 236.7h.2v.9h-.2zM90.8 239.1l.4 .1-.2 1.3-.3-.1zM91.1 230.5l.7-.3 .7 .7v.4l-.7 1.3-.3-.1-.7-1.2zM91.2 228.5l.6-.5 1.1 1.4 .6 1.3 .2 1.9 1.1 2-1.3-.3-.3 .7h-3l-.3-.7-1.3 .3 1.1-2 .4-2.4z"/>
<path d="M91.3 236.8l.4-.1-.3 .2 .4 .4-.2 .2h-.4v-.1h.4l-.4-.3zM91.6 239.2l.1-.1 .3 .1-.1 2.5-.3-.1zM92.1 236.5l.3 .2-.2 .2 .2 .7-.3-.1-.2-.7zM92.4 239.2l.2-.1 .3 .1-.2 1.3-.3-.1zM93.7 236.5l.4 .2-.2 .2 .1 .7-.3-.1-.1-.7zM94.3 236.3h.2v1.3h-.2zM94.9 236.8h.5l.1 .4h-.6l.2 .2h.3v.1h-.5l-.1-.3zM95 236.9l.2-.1 .1 .2zM95.7 228.6h2.1l1.5 4.7 1.6-4.7h2v6.4h-1.4l.1-5.2-1.7 5.2h-1.2l-1.7-5.2v5.2h-1.3zM96.3 236.4h.2l.4 .9 .3-.9h.3v1.2h-.2v-1l-.4 1-.5-1v1h-.1zM97.8 236.7h.2v.9h-.2zM98.3 236.8l.4-.1v.2h-.3l.4 .4-.1 .2h-.5l.4-.1-.3-.3z"/>
<path d="M99 236.8l.5-.1v.2h-.3l.3 .4-.1 .2h-.4v-.1h.4l-.4-.4zM99.8 236.7h.2v.9h-.2zM101.3 236.7l.2 .2 .4-.1 .1 .8h-.2l-.1-.8-.2 .1v.7h-.2zM102.3 236.8l.5-.1v.2h-.4l.4 .4-.1 .2h-.4v-.1h.3zM123.6 229.3h.2M123.8 229.3a33 33 0 0 1-4.8 19.9M123.9 232l.3 .9M124 234.3l-.3 .7M124.1 233.2h-.2v.7l.2 .2M124.1 234.1v.2M124.2 232.8v.4M60.8 246.2v.3"/>
<path d="M60.9 246.4a.54 .54 0 0 0 .4 .8l.3 .6a.52 .52 0 0 0 .5 .8l.1 .1M72 246.4h2.7a1.12 1.12 0 0 1 1 1l.8 1.4a1.01 1.01 0 0 1-.3 1.2l-.8 1.5a1.14 1.14 0 0 1-1.5 .4h-1.5a1.12 1.12 0 0 1-1-1.1l-.8-1.3a1.01 1.01 0 0 1 .3-1.3zM73.7 247.8l-1.1 .3a1.38 1.38 0 0 0-.4 1.5M120.3 247.3l-.1-.1-.4 .6a.5 .5 0 0 1 0 .5 .5 .5 0 0 1-.4 .3M120.6 246.4v.1M120.6 246.4l-.2 .9M120.6 246.2v.2"/>
<circle cx="97.6" cy="61.3" r=".08"/>
<circle cx="97.7" cy="61.4" r=".04"/>
<circle cx="98.2" cy="61.7" r=".07"/>
<circle cx="99.1" cy="62.3" r=".1"/>
<circle cx="100.5" cy="63" r=".08"/>
<circle cx="101.7" cy="63.8" r=".03"/>
<circle cx="206.2" cy="78.9" r="1.5"/>
<circle cx="216.3" cy="78.9" r="1.5"/>
<circle cx="226.2" cy="78.9" r="1.5"/>
<circle cx="206.2" cy="98.9" r="1.5"/>
<circle cx="206.2" cy="88.9" r="1.5"/>
<circle cx="216.3" cy="98.9" r="1.5"/>
<circle cx="216.3" cy="88.9" r="1.51"/>
<circle cx="226.2" cy="98.9" r="1.5"/>
<circle cx="226.3" cy="88.9" r="1.5"/>
<circle cx="324.9" cy="91.3" r="3.5"/>
<circle cx="324.9" cy="91.6" r="2.64"/>
<circle cx="324.9" cy="91.6" r="1.75"/>
<circle cx="339.4" cy="96" r=".05"/>
<circle cx="339.4" cy="96" r=".1"/>
<circle cx="339.8" cy="96" r=".1"/>
<circle cx="340.2" cy="95.9" r=".08"/>
<circle cx="341.4" cy="96" r=".12"/>
<circle cx="341.7" cy="96.9" r=".04"/>
<circle cx="341.8" cy="97.4" r=".27"/>
<circle cx="342.4" cy="96" r=".16"/>
<circle cx="343.3" cy="95.9" r=".1"/>
<circle cx="343.9" cy="96" r=".13"/>
<circle cx="344.4" cy="96" r=".11"/>
<circle cx="345.2" cy="95.9" r=".05"/>
<circle cx="206.2" cy="108.9" r="1.5"/>
<circle cx="206.2" cy="118.9" r="1.5"/>
<circle cx="216.3" cy="118.9" r="1.5"/>
<circle cx="216.3" cy="108.9" r="1.51"/>
<circle cx="226.2" cy="118.9" r="1.5"/>
<circle cx="226.3" cy="108.9" r="1.5"/>
<circle cx="342.3" cy="108.5" r="33"/>
<circle cx="345.2" cy="111.1" r=".52"/>
<circle cx="359.5" cy="125.7" r="2.64"/>
<circle cx="359.5" cy="125.7" r="1.75"/>
<circle cx="359.5" cy="125.7" r="3.5"/>
<circle cx="108.2" cy="215" r="3.5"/>
<circle cx="108.2" cy="215" r="1.47"/>
<circle cx="108.2" cy="215.1" r="1.75"/>
<circle cx="108.2" cy="215.1" r="2.64"/>
<circle cx="74.3" cy="222.3" r=".6"/>
<circle cx="81.1" cy="237.2" r=".43"/>
<circle cx="81.1" cy="237.1" r=".28"/>
<circle cx="85.5" cy="237.3" r=".15"/>
<circle cx="90.7" cy="232.1" r="33"/>
<circle cx="90.9" cy="236.4" r=".1"/>
<circle cx="93" cy="237.1" r=".27"/>
<circle cx="93" cy="237.2" r=".42"/>
<circle cx="97.9" cy="236.4" r=".11"/>
<circle cx="99.9" cy="236.4" r=".1"/>
<circle cx="100.6" cy="237.1" r=".26"/>
<circle cx="100.6" cy="237.2" r=".42"/>
<circle cx="73.6" cy="249.1" r="1.75"/>
<circle cx="73.6" cy="249.1" r="2.64"/>
<circle cx="73.6" cy="249.3" r="1.47"/>
<circle cx="73.6" cy="249.3" r="3.5"/>
<circle cx="104.9" cy="244.2" r=".4"/>
</g>
<g fill="#000" stroke="#000" stroke-width=".25">
<circle cx="83" cy="77.1" r=".24"/>
<circle cx="83.3" cy="76.7" r=".24"/>
<circle cx="89.5" cy="78.1" r=".24"/>
<circle cx="89.8" cy="77.5" r=".24"/>
<circle cx="92" cy="78.1" r=".24"/>
<circle cx="97.6" cy="61.3" r=".24"/>
<circle cx="97.7" cy="61.9" r=".24"/>
<circle cx="98.7" cy="62" r=".24"/>
<circle cx="99.2" cy="62.8" r=".24"/>
<circle cx="100.2" cy="62.8" r=".24"/>
<circle cx="100.4" cy="62.9" r=".24"/>
<circle cx="101.3" cy="63.6" r=".24"/>
<circle cx="103.6" cy="74.6" r=".24"/>
<circle cx="103.7" cy="74.4" r=".24"/>
<circle cx="183.6" cy="87.8" r=".24"/>
<circle cx="376.3" cy="103.9" r=".24"/>
</g>
<!-- layer: Border -->
<g fill="none" stroke="#000" stroke-width=".25">
<path d="M20 10.1h390v276.9h-390zM65 5.1v5M115 5.1v5M165 5.1v5M215 5.1v10M265 5.1v5M315 5.1v5M365 5.1v5M15 52.9h5M410 52.9h5M15 100.7h5M410 100.7h5"/>
<path d="M15 148.6h10M405 148.6h10M15 196.4h5M410 196.4h5M15 244.2h5M410 244.2h5M65 287v5M115 287v5M165 287v5M215 282.1v9.9M265 287v5M315 287v5"/>
<path d="M365 287v5"/>
</g>
<!-- layer: TitleBlock -->
<path d="M230 240.1h180v46.9h-180zM230 250h180M254 240.1v9.9M288 240.1v46.9M349 240.1v46.9M288 260.1h122M349 277.1h61M359 277.1v9.9M395 277.1v9.9" fill="none" stroke="#000" stroke-width=".36"/>
<!-- layer: Dimensions -->
<g fill="none" stroke="#000" stroke-width=".25">
<path d="M183.3 42.6v21M186.8 44.8h58.9M248.3 58.7h25.5M249.3 42.6v21M271.7 62.2v108M317.9 91.6l-12.8 .5M328.4 91.2l-7 .2M335.3 90.9l-3.4 .1M329.5 130.9h-25M333 130.9h2.3M335.3 135.3v10.5M349.3 135.3v10.5"/>
<path d="M338.8 143.7h7M248.3 173.7h25.5"/>
</g>
<path d="M183.3 44.8l3.5-.6v1.1zM245.7 44.2l3.6 .6-3.6 .5zM271.7 58.7l.6 3.5h-1.2zM317.8 91l3.6 .4-3.5 .8zM328.4 91.2l3.4-.7 .1 1.1zM329.5 130.3l3.5 .6-3.5 .6zM335.3 143.7l3.5-.6v1.2zM345.8 143.1l3.5 .6-3.5 .6zM271.1 170.2h1.2l-.6 3.5z" fill="#000" stroke="#000" stroke-width=".25"/>
<g font-size="11.9">
<text x="229.1" y="216.8">Top Cap</text>
<text x="229.3" y="230.3">Bottom Cap</text>
</g>
<text font-size="10.5" x="228.6" y="203.9">Basic restricted measurements</text>
<g font-size="7">
<text x="289" y="270.6">LISER</text>
<text x="377.5" y="272.3">1</text>
<text x="289" y="278.1">Mechanical</text>
<text x="289" y="285.5">Drawings</text>
</g>
<g font-size="4.9">
<text x="211.6" y="43.2">Ø66</text>
<text x="306.2" y="90.5" transform="rotate(-2 306.2 90.5)">Ø7</text>
<text x="270.2" y="120.5" transform="rotate(-90 270.2 120.5)">115</text>
<text x="305.5" y="129.5">R2.35</text>
<text x="339.5" y="142.3">14</text>
<text x="231" y="248.5">-</text>
<text x="255" y="248.5">-</text>
<text x="289" y="248.5">Alexandros Mylonas 3/5/2022</text>
<text x="350" y="248.5">-</text>
<text x="289" y="258.6">Mechanical Drawings</text>
<text x="350" y="258.6">Final</text>
<text x="360" y="285.5">3/5/2022</text>
<text x="399.1" y="285.7">2/8</text>
</g>
<g font-size="3.5">
<text x="39" y="8.8">1</text>
<text x="89" y="8.8">2</text>
<text x="139" y="8.8">3</text>
<text x="189" y="8.8">4</text>
<text x="239" y="8.8">5</text>
<text x="289" y="8.8">6</text>
<text x="339" y="8.8">7</text>
<text x="389" y="8.8">8</text>
<text x="16.3" y="30.2">A</text>
<text x="411.3" y="30.2">A</text>
<text x="16.3" y="78">B</text>
<text x="411.3" y="78">B</text>
<text x="16.2" y="125.9">C</text>
<text x="411.2" y="125.9">C</text>
<text x="16.2" y="173.7">D</text>
<text x="411.2" y="173.7">D</text>
<text x="16.3" y="221.6">E</text>
<text x="411.3" y="221.6">E</text>
<text x="16.4" y="269.4">F</text>
<text x="411.4" y="269.4">F</text>
<text x="39" y="290.8">1</text>
<text x="89" y="290.8">2</text>
<text x="139" y="290.8">3</text>
<text x="189" y="290.8">4</text>
<text x="239" y="290.8">5</text>
<text x="289" y="290.8">6</text>
<text x="339" y="290.8">7</text>
<text x="389" y="290.8">8</text>
</g>
<g font-size="2.5">
<text x="231" y="242.9">Dept.</text>
<text x="255" y="242.9">Technical reference</text>
<text x="289" y="242.9">Created by</text>
<text x="350" y="242.9">Approved by</text>
<text x="289" y="252.8">Document type</text>
<text x="350" y="252.8">Document status</text>
<text x="289" y="262.9">Title</text>
<text x="350" y="262.9">DWG No.</text>
<text x="350" y="279.9">Rev.</text>
<text x="360" y="279.9">Date of issue</text>
<text x="396" y="279.9">Sheet</text>
</g>
</svg>
